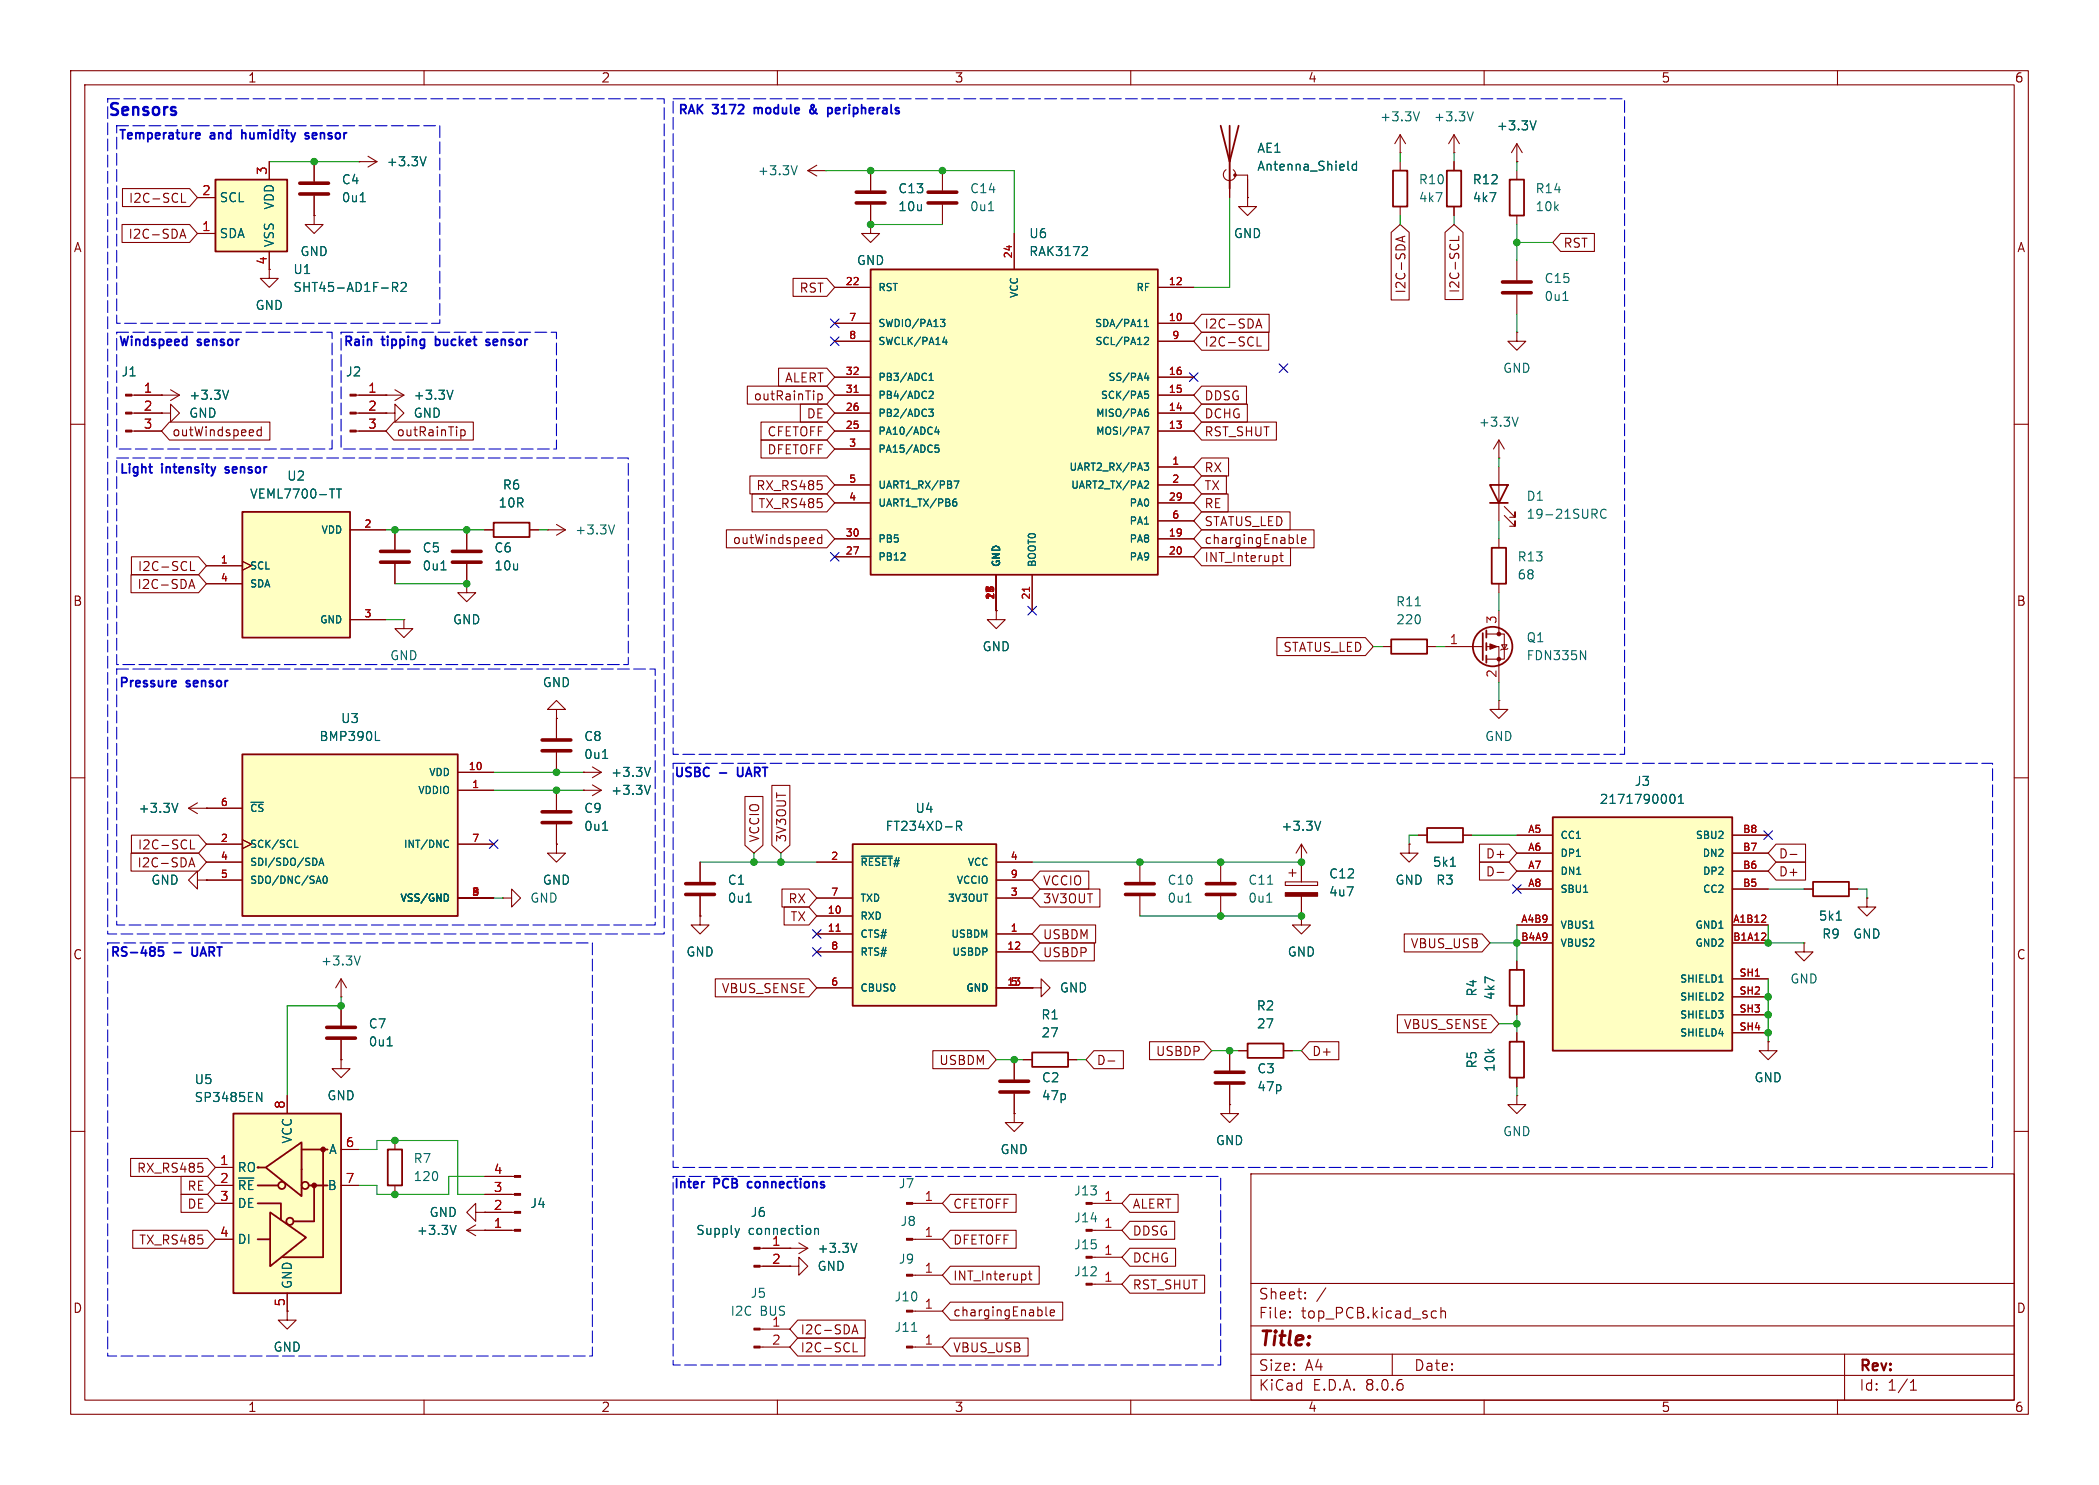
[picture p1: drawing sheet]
<svg xmlns="http://www.w3.org/2000/svg" width="297mm" height="210mm" viewBox="0 0 297 210" stroke-linecap="round" stroke-linejoin="round" font-family="sans-serif">
<g fill="none" stroke="#840000" stroke-width=".15">
<path d="M10 10h277v190h-277zM12 12h273v186h-273zM60 10v2M110 10v2M160 10v2M198.1 19.1v2.5M198.1 19.1l-.7 1.2M198.1 19.1l.8 1.2M205.7 19.1l-.7 1.2M205.7 19.1v2.5M205.7 19.1l.8 1.2M210 10v2"/>
<path d="M260 10v2M174 22.9v5M174.5 24a.85 .85 0 0 1 .1 1.3 .85 .85 0 0 1-1.2 0 .85 .85 0 0 1 .1-1.3M174.8 24.8h1.7v3.1M176.5 27.9v1.3h1.3l-1.3 1.3-1.2-1.3h1.2M176.5 27.9h.1M198.1 21.6h.1M198.1 22.9v1.2M198.1 29.2v1.3M205.7 21.6h.1M205.7 22.9v1.2M205.7 29.2v1.3"/>
<path d="M214.6 24.1v1.3M214.6 30.5v1.3M214.6 36.8v2.8M10 60h2M214.6 47v1.3h1.3l-1.3 1.2-1.2-1.2h1.2M214.6 47h.1M214.6 41.7v2.8M285 60h2M212.1 64.8h.1M212.1 62.2v2.6M212.1 66v7.7M212.1 76.2v1.3"/>
<path d="M212.1 62.2l-.8 1.3M212.1 62.2l.8 1.3M212.9 72.9l1.5 1.5v-.7v.7h-.8M212.9 71.6l1.5 1.6v-.8v.8h-.8M195.6 91.4h1.2M201.9 91.4h1.3M204.5 91.4h5.3M210.3 91.4h1.8v5.1M210.3 89.7h2.6v3.5h-2.6M212.1 99.1v1.2h1.3l-1.3 1.3-1.3-1.3h1.3M212.1 99.1h.1M212.1 82.6v1.2"/>
<path d="M212.1 86.4v3.3M212.5 91.2h.7l-.3 .6zM213.4 91.7l-.2 .1h-.7l-.2 .1M10 110h2M285 110h2M27.9 124.5v-1.3l-1.2 1.3 1.2 1.2v-1.2h1.3M29.2 124.5h.1M48.3 138.4l-.8 1.3M48.3 138.4v2.6M48.3 138.4l.7 1.3M99.1 129.5v1.3h1.2l-1.2 1.3-1.3-1.3h1.3M99.1 129.5h.1"/>
<path d="M10 160h2M48.3 141h.1M48.3 149.9v1.2h1.2l-1.2 1.3-1.3-1.3h1.3M48.3 149.9h.1M48.3 142.2v2.8M48.3 147.1v2.8M285 160h2M55.9 161.3v1.3M55.9 167.6v1.3M177 166h108v32h-108zM40.6 185.4v1.3h1.3l-1.3 1.3-1.2-1.3h1.2M40.6 185.4h.1"/>
<path d="M60 198v2M110 198v2M160 198v2M177 194.5h108M177 191.5h108M177 187.5h108M177 181.5h108M182.5 186.3h.1l-.1 .1M182.5 186.3v.1M182.5 185.5v.1M182.5 185.5h.1l-.1 .1M184.7 183.6v.1"/>
<path d="M184.7 183.6h-.1l.1 .1M184.7 182.8v.1M184.7 182.8h-.1l.1 .1M187.6 182.1l-1.3 2M197 191.5v3M202.8 185.4l.4 .1M203.2 186.3l-.4 .1M203.9 185.5a.37 .37 0 0 1 .6 .1v.8M203.9 184.9v1.5M210 198v2M260 198v2M261 191.5v6.5"/>
<path d="M270.3 196.6h.9M270.3 195.5l.4-.4v1.5"/>
</g>
<g fill="none" stroke="#840000" stroke-width=".25">
<path d="M172.7 17.8l1.3 5.1 1.3-5.1M174 17.8v8.9M197.1 24.1h2v5.1h-2zM204.7 24.1h2.1v5.1h-2.1zM213.6 25.4h2v5.1h-2zM210.8 68.6h2.6l-1.3 2.5zM210.8 71.1h2.6M211.1 77.5h2v5.1h-2zM196.8 90.4h5.1v2.1h-5.1zM209.8 89.5v3.8M210.3 89.2v1M210.3 90.9v1"/>
<path d="M210.3 92.7v1M54.9 162.6h2v5h-2z"/>
<circle cx="211.2" cy="91.4" r="2.79"/>
</g>
<g fill="#840000" stroke="#840000" stroke-width=".15">
<path d="M210.8 91.1l1 .3-1 .4z"/>
<circle cx="212.1" cy="93.2" r=".25"/>
<circle cx="212.1" cy="89.7" r=".25"/>
<circle cx="174.8" cy="24.8" r=".18"/>
</g>
<path d="M200.8 15.8l-.4 1.3M208.5 15.8l-.5 1.3M190.8 24l.1 .1M191.9 22.8v1.3M191.9 23.3l-.3-.1-.3 .3v.3l.2 .2h.4M214.8 59l-.4 1.3M221.2 42.5h.7M227.3 72.1a.51 .51 0 0 0-.7 0 .51 .51 0 0 0-.1 .6 .48 .48 0 0 0 .2 .5 .48 .48 0 0 0 .6 0M200.3 85.7h.7M223.6 92l.8 1.3v-1.3M51 135.2l-.4 1.3M54.8 147.9h.7" fill="none" stroke="#006464" stroke-width=".15"/>
<path d="M212.6 39.9h4.1M212.6 41.4h4.1M46.2 146.8h4.1M46.2 145.3h4.1" fill="none" stroke="#840000" stroke-width=".51"/>
<path d="M33 157.5h15.3v25.4h-15.3z" fill="#ffffc2"/>
<g fill="none" stroke="#840000" stroke-width=".25">
<path d="M33 157.5h15.3v25.4h-15.3zM36.4 170.2h3.4v2.3M36.4 167.6h3M36.4 175.3h1.7M36.6 165.1h-.2h1.1M37.6 165.1l5.1-3.6v7.7zM38.2 171.5l5.1 3.5-5.1 4.1zM42.7 162.6h3.7M43.7 167.6h2.7M44.4 167.6v5.1h-2.9M45.7 162.6v15.2h-5.7"/>
<circle cx="39.9" cy="167.6" r=".51"/>
<circle cx="41" cy="172.7" r=".51"/>
<circle cx="43.2" cy="167.6" r=".51"/>
</g>
<g fill="#840000" stroke="#840000" stroke-width=".25">
<circle cx="44.4" cy="167.6" r=".28"/>
<circle cx="45.7" cy="162.6" r=".28"/>
</g>
<path d="M40.6 154.9v2.6M214.6 154.9v1.3h1.3l-1.3 1.3-1.2-1.3h1.2M214.6 154.9h.1M30.5 165.1h2.5M30.5 167.6h2.5M30.5 170.2h2.5M30.5 175.3h2.5M48.3 167.6h2.5M48.3 162.6h2.5M40.6 182.9v2.5" fill="none" stroke="#840000" stroke-width=".15"/>
<path d="M36.3 154.5l.7 1.3v-1.3" fill="none" stroke="#006464" stroke-width=".15"/>
<path d="M219.7 115.6h25.4v33h-25.4z" fill="#ffffc2"/>
<path d="M201.9 117.1h5.1v2h-5.1zM219.7 115.6h25.4v33h-25.4zM213.6 137.2h2v5h-2zM256.5 124.7h5.1v2h-5.1zM176.5 147.6h5.1v2h-5.1zM213.6 147.3h2v5.1h-2z" fill="none" stroke="#840000" stroke-width=".25"/>
<g fill="none" stroke="#840000" stroke-width=".15">
<path d="M44.4 30.5v1.3h1.3l-1.3 1.2-1.2-1.2h1.2M44.4 30.5h.1M18.6 55.9h6.8M18.6 58.4h4.3M22.9 58.4h1.2v-1.2l1.3 1.2-1.3 1.3v-1.3M22.9 58.4h.1M22.9 55.9h.1M24.1 55.1l1.3 .8M25.4 55.9l-1.3 .7M50.4 55.9h6.7M50.4 58.4h4.2M54.6 55.9h.1"/>
<path d="M54.6 58.4h1.3v-1.2l1.2 1.2-1.2 1.3v-1.3M54.6 58.4h.1M55.9 55.1l1.2 .8M57.1 55.9l-1.2 .7M18.6 61h4.3M50.4 61h4.2M184.1 119.4l-.7 1.3M184.1 119.4v2.5M184.1 119.4l.8 1.3M199.4 119.4v1.3h1.3l-1.3 1.2-1.3-1.2h1.3M199.4 119.4h.1M200.7 118.1h1.2"/>
<path d="M207 118.1h1.3M214.6 118.1h5.1M245.1 118.1h5.1M71.1 127h1.3v-1.3l1.3 1.3-1.3 1.3v-1.3M71.1 127h.1M172.7 121.9v2.8M172.7 126.7v2.8M184.1 129.5v1.3h1.3l-1.3 1.3-1.2-1.3h1.2M184.1 129.5h.1M184.1 121.9h.1M214.6 130.8h5.1M214.6 120.7h5.1"/>
<path d="M214.6 123.2h5.1M214.6 125.7h5.1M214.6 133.4h5.1M214.6 135.9v1.3M245.1 130.8h5.1M245.1 120.7h5.1M245.1 123.2h5.1M245.1 125.7h5.1M245.1 133.4h5.1M245.1 138.4h5.1M255.3 133.4v1.2h1.2l-1.2 1.3-1.3-1.3h1.3M255.3 133.4h.1"/>
<path d="M255.3 125.7h1.2M261.6 125.7h1.3M264.2 127v1.3h1.2l-1.2 1.2-1.3-1.2h1.3M264.2 127h.1M174 156.2v1.3h1.3l-1.3 1.3-1.3-1.3h1.3M174 156.2h.1M174 148.6v2.8M174 153.4v2.8M175.3 148.6h1.2M181.6 148.6h1.3M214.6 142.2v1.3M214.6 146.1v1.2"/>
<path d="M214.6 152.4v1.3M245.1 141h5.1M245.1 143.5h5.1M245.1 146.1h5.1M250.2 147.3v1.3h1.3l-1.3 1.3-1.3-1.3h1.3M250.2 147.3h.1M66 174l1.3 .8M66 174h6.8M67.3 171.5v-1.3l-1.3 1.3 1.3 1.2v-1.2h1.3M67.3 173.2l-1.3 .8M68.6 171.5h.1M68.6 174h.1"/>
<path d="M68.6 166.4h4.2M68.6 168.9h4.2M68.6 171.5h4.2"/>
</g>
<path d="M249.8 129.5l.1 .1-.1 .2-.6 .6h.7M249.8 132l.1 .1-.1 .3-.6 .6h.7" fill="none" stroke="#a90000" stroke-width=".15"/>
<g fill="none" stroke="#006464" stroke-width=".15">
<path d="M32.3 55.2l-.4 1.3M64.1 55.2l-.4 1.3M186.9 116.1l-.5 1.3M236.3 112.6l.3-.3a.69 .69 0 0 1 .3 1.2l-.3 .1-.3-.2M237.5 113.6h.7M237.5 112.7l.4-.4v1.3M179.2 127.6h.8M179.4 125h.7M205.2 122.5h.8M224.1 126.2h.5M243.2 138.9h.6M259.8 130.1h.8"/>
<path d="M64.5 173.3l-.4 1.3"/>
</g>
<g fill="#840000" stroke="#840000" stroke-width=".15">
<path d="M72.8 166.2h.9v.3h-.9z"/>
<path d="M72.8 168.8h.9v.2h-.9z"/>
<path d="M72.8 171.3h.9v.3h-.9z"/>
<path d="M72.8 173.9h.9v.2h-.9z"/>
<path d="M49.5 60.8h.9v.3h-.9z"/>
<path d="M49.5 58.3h.9v.2h-.9z"/>
<path d="M49.5 55.8h.9v.2h-.9z"/>
<path d="M17.8 60.8h.8v.3h-.8z"/>
<path d="M17.8 58.3h.8v.2h-.8z"/>
<path d="M17.8 55.8h.8v.2h-.8z"/>
</g>
<path d="M170.7 126.5h4.1M170.7 125h4.1M172 153.2h4M172 151.6h4" fill="none" stroke="#840000" stroke-width=".51"/>
<path d="M30.5 25.4h10.1v10.2h-10.1z" fill="#ffffc2"/>
<path d="M30.5 25.4h10.1v10.2h-10.1z" fill="none" stroke="#840000" stroke-width=".25"/>
<g fill="none" stroke="#840000" stroke-width=".15">
<path d="M27.9 33h2.6M27.9 27.9h2.6M38.1 35.6v3.8h1.3l-1.3 1.2-1.3-1.2h1.3M38.1 22.9v2.5M44.4 22.9v2.8M44.4 27.7v2.8M66 82.6v1.2h1.3l-1.3 1.3-1.2-1.3h1.2M66 82.6h.1M181.9 124.7h4.5v.5h-4.5zM182.4 123.4h1M182.9 122.9v1.1M184.1 121.9v2.8"/>
<path d="M184.1 126.7v2.8M107.5 179.1h4.3M107.5 176.5h4.3M129.1 175.3h4.2"/>
</g>
<path d="M51 28.5h.7M55.5 40.6h.6l.2-.2-.1-.3-.2-.2h-.5v1.3M55.8 40.6l.5 .6M56.8 40.1l.1-.2h.3l.2 .2 .1 .2-.1 .2-.7 .7h.8M104.6 173.7l-.3 .9M115.3 173.7v.9M115.3 173.8l.1-.1 .4 .1v.8" fill="none" stroke="#006464" stroke-width=".15"/>
<g fill="#840000" stroke="#840000" stroke-width=".15">
<path d="M181.9 126.2h4.5v.5h-4.5z"/>
<path d="M128.3 175.1h.8v.3h-.8z"/>
<path d="M106.7 178.9h.8v.3h-.8z"/>
<path d="M106.7 176.4h.8v.3h-.8z"/>
</g>
<path d="M42.4 27.4h4.1M42.4 25.9h4.1" fill="none" stroke="#840000" stroke-width=".51"/>
<path d="M34.3 72.4h15.2v17.8h-15.2z" fill="#ffffc2"/>
<path d="M34.3 72.4h15.2v17.8h-15.2z" fill="none" stroke="#840000" stroke-width=".25"/>
<g fill="none" stroke="#840000" stroke-width=".15">
<path d="M34.3 79.4l1.3 .6-1.3 .6M49.5 74.9h5.1M77.5 74.9h.1M77.5 74.9h2.5M78.7 74.2l1.3 .7M80 74.9l-1.3 .8M29.2 80h5.1M29.2 82.6h5.1M49.5 87.6h5.1M111.8 176.5h.1M111.8 176.5h2.5M113 175.8l1.3 .7"/>
<path d="M114.3 176.5l-1.3 .8"/>
</g>
<path d="M47.6 69.2h.7M48 69.2v1.2M87 74.2l-.5 1.3M121.2 175.8l-.4 1.3" fill="none" stroke="#006464" stroke-width=".15"/>
<path d="M34.3 106.7h30.5v22.8h-30.5z" fill="#ffffc2"/>
<path d="M69.8 73.9h5.1v2h-5.1zM34.3 106.7h30.5v22.8h-30.5zM146 148.8h5.1v2.1h-5.1z" fill="none" stroke="#840000" stroke-width=".25"/>
<g fill="none" stroke="#840000" stroke-width=".15">
<path d="M50.8 22.9h.1M50.8 22.9h2.5M52.1 22.1l1.2 .8M53.3 22.9l-1.2 .7M214.6 22.9h.1M214.6 20.3l-.7 1.3M214.6 20.3v2.6M214.6 20.3l.8 1.3M55.9 74.9v2.8M55.9 79.8v2.8M66 74.9v2.8M66 79.8v2.8"/>
<path d="M68.6 74.9h1.2M74.9 74.9h1.3M29.2 119.4h5.1M29.2 114.3h5.1M34.3 118.7l1.3 .7-1.3 .6M64.8 111.8h5M64.8 109.2h5M64.8 119.4h5M78.7 119.4v1.3h1.3l-1.3 1.2-1.2-1.2h1.2M78.7 119.4h.1M29.2 121.9h5.1M29.2 124.5h5.1"/>
<path d="M64.8 127h5M99.1 121.9v2.8M99.1 126.7v2.8M146 139.7h1.3v-1.3l1.3 1.3-1.3 1.3v-1.3M146 139.7h.1M161.3 121.9v2.8M161.3 126.7v2.8M143.5 157.5v1.3h1.3l-1.3 1.2-1.3-1.2h1.3M143.5 157.5h.1M143.5 149.9v2.8M143.5 154.7v2.8M144.8 149.9h1.2"/>
<path d="M151.1 149.9h1.3M111.8 179.1h1.2v-1.3l1.3 1.3-1.3 1.2v-1.2M111.8 179.1h.1M129.1 170.2h4.2M154.5 177.8h4.2M154.5 174h4.2M154.5 170.2h4.2M107.5 190.5h4.3M107.5 188h4.3M129.1 185.4h4.2M129.1 190.5h4.2M129.1 180.3h4.2"/>
<path d="M154.5 181.6h4.2"/>
</g>
<g fill="none" stroke="#006464" stroke-width=".15">
<path d="M217.4 17.1l-.5 1.3M60.3 22.2l-.4 1.2M62.4 80.6h.7M35.5 113.5h1.8M41.7 119.8h.5M53.1 104.7h.6M63.2 118.8l.3 .1M63.5 119.7l-.3 .1M45.1 123.9l.3 1M45.1 122.4l.4-1 .3 1M45.2 122.1h.5M45.9 124l.1-.1a.54 .54 0 0 1 .3 .5 .54 .54 0 0 1-.3 .5 .68 .68 0 0 1-.1-.9z"/>
<path d="M63.3 126.5l.2 .4-.2 .5M105.6 127.6h.7M167.8 127.6h.7M129 188.3h.7"/>
</g>
<g fill="#840000" stroke="#840000" stroke-width=".15">
<path d="M153.7 177.7h.8v.2h-.8z"/>
<path d="M153.7 173.9h.8v.2h-.8z"/>
<path d="M153.7 181.5h.8v.2h-.8z"/>
<path d="M128.3 185.3h.8v.2h-.8z"/>
<path d="M106.7 190.4h.8v.2h-.8z"/>
<path d="M106.7 187.8h.8v.3h-.8z"/>
<path d="M128.3 190.4h.8v.2h-.8z"/>
<path d="M128.3 180.2h.8v.3h-.8z"/>
<path d="M128.3 170.1h.8v.2h-.8z"/>
<path d="M153.7 170.1h.8v.2h-.8z"/>
</g>
<path d="M53.8 79.5h4.1M53.8 78h4.1M64 79.5h4.1M64 78h4.1M97 126.5h4.1M97 125h4.1M159.3 126.5h4M159.3 125h4M141.5 154.4h4M141.5 152.9h4" fill="none" stroke="#840000" stroke-width=".51"/>
<path d="M120.6 119.4h20.4v22.8h-20.4z" fill="#ffffc2"/>
<path d="M120.6 119.4h20.4v22.8h-20.4z" fill="none" stroke="#840000" stroke-width=".25"/>
<g fill="none" stroke="#840000" stroke-width=".15">
<path d="M141 86.4v1.2h1.2l-1.2 1.3-1.3-1.3h1.3M141 86.4h.1M78.7 101.6v2.8M78.7 106.4v2.8M78.7 111.8v2.8M78.7 116.6v2.8M82.5 111.8h.1M82.5 109.2h.1M82.5 111.8h2.6M82.5 109.2h2.6M83.8 111l1.3 .8M83.8 108.5l1.3 .7"/>
<path d="M85.1 111.8l-1.3 .7M85.1 109.2l-1.3 .8M115.6 132.1h5M115.6 129.5h5M115.6 134.6h5M115.6 139.7h5M115.6 121.9h5M115.6 127h5M141 132.1h5M141 134.6h5M141 139.7h5M141 121.9h5"/>
<path d="M141 127h5M141 124.5h5"/>
</g>
<path d="M118.3 131.7h.6" fill="none" stroke="#a90000" stroke-width=".15"/>
<path d="M85.3 107.3h.7M85.3 117.4h.7M92 111.1l-.4 1.2M92 108.5l-.4 1.3M135.3 116.8h.7l.1-.2-.1-.3-.2-.2h-.5v1.3M135.6 116.8l.5 .6M121.9 121.1h4.4" fill="none" stroke="#006464" stroke-width=".15"/>
<path d="M76.7 106.2h4.1M76.7 104.6h4.1M76.7 116.3h4.1M76.7 114.8h4.1" fill="none" stroke="#840000" stroke-width=".51"/>
<path d="M123.2 38.1h40.6v43.2h-40.6z" fill="#ffffc2"/>
<path d="M123.2 38.1h40.6v43.2h-40.6z" fill="none" stroke="#840000" stroke-width=".25"/>
<g fill="none" stroke="#840000" stroke-width=".15">
<path d="M17.3 31.7h9.5l1.1 1.3-1.1 1.3h-9.5zM17.3 26.7h9.5l1.1 1.2-1.1 1.3h-9.5zM25.4 33.7l.5-1.3 .4 1.3M25.6 33.3h.6M25.7 27.3v1.3h.6M27.9 33h2.6M27.9 27.9h2.6M38.1 22.9v2.5M38.1 35.6v2.5M44.4 30.5h.1M44.4 22.9v2.8M44.4 27.7v2.8"/>
<path d="M50.8 22.9h.1M112.2 39.4h4.8l1.1 1.2-1.1 1.3h-4.8zM114.3 24.1l1.3 .8M114.3 24.1h2.5M115.6 23.4l-1.3 .7M116.8 24.1h.1M123.2 31.8v1.2h1.3l-1.3 1.3-1.3-1.3h1.3M123.2 31.8h.1M123.2 24.1v2.8M123.2 29v2.8M133.3 24.1v2.8M133.3 29v2.8"/>
<path d="M143.5 33v5.1M174 25.4v2.5M176.5 27.9h.1M176.5 25.4v2.5M196.8 32.9l1.3-1.1 1.3 1.1v9.5h-2.6zM198.4 33.5v.6M198.8 33.4l-1.3 .4 1.3 .4M204.5 32.9l1.2-1.1 1.3 1.1v9.5h-2.5zM205.7 22.9v1.2M205.7 29.2v1.3M206.4 33.4v.6h-1.3M214.6 22.9h.1"/>
<path d="M220.8 33h4.8v2.6h-4.8l-1.1-1.3zM19 58.4h3.9M19 55.9h3.9M22.9 58.4h.1M22.9 55.9h.1M24 59.7h14.2v2.5h-14.2l-1.1-1.2zM50.8 58.4h3.8M50.8 55.9h3.8M54.6 55.9h.1M54.6 58.4h.1M55.7 59.7h11.3v2.5h-11.3l-1.1-1.2zM105.7 54.6h11.3l1.1 1.3-1.1 1.3h-11.3z"/>
<path d="M107.7 59.7h9.3l1.1 1.3-1.1 1.2h-9.3zM110.2 52.1h6.8l1.1 1.2-1.1 1.3h-6.8zM113.2 57.1h3.8l1.1 1.3-1.1 1.3h-3.8zM115.7 55.7v1.3M115.7 55.8l.4-.1 .2 .2v.4l-.1 .2h-.5M118.1 45.7h5.1M118.1 40.6h5.1M118.1 58.4h5.1M118.1 55.9h5.1M118.1 53.3h5.1M118.1 48.3h5.1M163.8 45.7h5.1"/>
<path d="M163.8 40.6h5.1M163.8 58.4h5.1M163.8 55.9h5.1M163.8 53.3h5.1M163.8 48.3h5.1M170 57.1h6.5v2.6h-6.5l-1.1-1.3zM170 54.6h6.4v2.6h-6.4l-1.1-1.3zM170 59.7h10.6v2.5h-10.6l-1.1-1.2zM170 44.4h9.6v2.6h-9.6l-1.1-1.3zM170 47h9.5v2.5h-9.5l-1.1-1.2zM177.7 46.4l.4-1.3 .4 1.3M177.8 46h.6"/>
<path d="M177.9 47.7v1.2h.6M18.6 78.7h9.5l1.1 1.3-1.1 1.3h-9.5zM19 61h3.9M27 79.4v1.3h.6M34.3 79.4l1.3 .6-1.3 .6M37 60.4v1.2M37 60.8h-.4l-.2 .2v.4l.1 .2h.5M49.5 74.9h5.1M50.8 61h3.8M55.9 74.9v2.8M55.9 79.8v2.8M65.2 60.8h.4l.2 .2v.4l-.1 .2h-.5"/>
<path d="M65.2 60.8v1.3M66 74.9v2.8M66 79.8v2.8M68.6 74.9h1.2M74.9 74.9h1.3M102.8 74.9h14.2l1.1 1.3-1.1 1.3h-14.2zM106.1 67.3h10.9l1.1 1.3-1.1 1.3h-10.9zM106.4 69.8h10.6l1.1 1.3-1.1 1.3h-10.6zM107.7 62.2h9.3l1.1 1.3-1.1 1.3h-9.3zM116.3 68.6v.5M116.3 75.6v1.3M116.3 76.1l-.4-.1-.2 .3v.3l.1 .2h.5"/>
<path d="M118.1 61h5.1M118.1 76.2h5.1M118.1 68.6h5.1M118.1 78.7h5.1M118.1 71.1h5.1M118.1 63.5h5.1M163.8 66h5.1M163.8 61h5.1M163.8 76.2h5.1M163.8 68.6h5.1M163.8 78.7h5.1M163.8 71.1h5.1"/>
<path d="M163.8 73.7h5.1M170 64.8h3.8v2.5h-3.8l-1.1-1.3zM170 77.5h12.6v2.5h-12.6l-1.1-1.3zM170 72.4h12.5v2.5h-12.5l-1.1-1.2zM170 69.8h3.8v2.6h-3.8l-1.1-1.3zM170 67.3h3.5v2.6h-3.5l-1.1-1.3zM170 74.9h15.9v2.6h-15.9l-1.1-1.3zM181.1 78.6h.5M181.3 78.1v1.1v.1l.3 .1M183.6 75.6v1.1l.1 .2M184.2 76.4l.6-.1-.1-.2-.4-.1-.1 .2v.6h.5M18.5 81.3h9.6l1.1 1.3-1.1 1.2h-9.6z"/>
<path d="M26.7 83.2l.4-1.2 .5 1.2M26.8 82.9h.6M29.2 80h5.1M29.2 82.6h5.1M49.5 87.6h5.1M57.1 87.6v1.3h1.3l-1.3 1.3-1.2-1.3h1.2M57.1 87.6h.1M66 82.6h.1M141 86.4h.1M141 81.3v5.1M146 81.3v5.1M180.7 90.2h12.5l1.1 1.2-1.1 1.3h-12.5z"/>
<path d="M18.6 118.1h9.5l1.1 1.3-1.1 1.3h-9.5zM26.7 114.3l1.2 .8M26.7 114.3h7.6M27 118.8v1.3h.6M27.9 113.5l-1.2 .8M29.2 114.3h.1M29.2 119.4h5.1M34.3 118.7l1.3 .7-1.3 .6M64.8 111.8h5M64.8 109.2h5M64.8 119.4h5M78.7 100.3h1.3l-1.3-1.2-1.2 1.2h1.2v1.3"/>
<path d="M78.7 101.6h.1M78.7 119.4h.1M78.7 101.6v2.8M78.7 106.4v2.8M78.7 111.8v2.8M78.7 116.6v2.8M82.5 109.2h.1M82.5 111.8h.1M105.4 112.6h2.6v6.9l-1.3 1.2-1.3-1.2zM109.2 111.1h2.6v8.4l-1.3 1.2-1.3-1.2zM199.4 119.4h.1M200.7 118.1h1.2"/>
<path d="M207 118.1h1.3M209.3 119.4h4.2l1.1 1.3-1.1 1.2h-4.2zM214.6 118.1h5.1M245.1 118.1h5.1M251.3 119.4h4.2v2.5h-4.2l-1.1-1.2zM18.5 120.6h9.6l1.1 1.3-1.1 1.3h-9.6zM26.7 122.6l.4-1.3 .5 1.3M26.8 122.2h.6M29.2 124.5h.1M29.2 121.9h5.1M29.2 124.5h5.1M64.8 127h5"/>
<path d="M99.1 129.5h.1M99.1 121.9v2.8M99.1 126.7v2.8M101.2 138.4h13.3l1.1 1.3-1.1 1.3h-13.3zM110.6 125.7h3.9l1.1 1.3-1.1 1.3h-3.9zM110.9 128.3h3.6l1.1 1.2-1.1 1.3h-3.6zM115.6 127h5M115.6 121.9h5M115.6 132.1h5M115.6 129.5h5M115.6 134.6h5M115.6 139.7h5"/>
<path d="M141 127h5M141 121.9h5M141 124.5h5M141 132.1h5M141 134.6h5M141 139.7h5M146 139.7h.1M147.2 130.8h7.8v2.6h-7.8l-1.2-1.3zM147.2 123.2h6.9v2.5h-6.9l-1.2-1.2zM147.2 133.3h7.6v2.6h-7.6l-1.2-1.3zM147.2 125.7h8.4v2.6h-8.4l-1.2-1.3zM184.1 121.9h.1"/>
<path d="M184.1 129.5h.1M184.1 121.9v2.8M184.1 126.7v2.8M198.7 132.1h11l1.1 1.3-1.1 1.2h-11zM209.3 121.9h4.2l1.1 1.3-1.1 1.3h-4.2zM211.8 123.4h1M214.6 125.7h5.1M214.6 135.9v1.3M214.6 130.8h5.1M214.6 120.7h5.1M214.6 123.2h5.1M214.6 133.4h5.1"/>
<path d="M245.1 125.7h5.1M245.1 130.8h5.1M245.1 120.7h5.1M245.1 123.2h5.1M245.1 133.4h5.1M245.1 138.4h5.1M251.3 121.9h4.2v2.6h-4.2l-1.1-1.3zM253.3 120.8h1M255.3 125.7h1.2M261.6 125.7h1.3M264.2 127h.1M40.6 154.9v2.6"/>
<path d="M48.3 149.9h.1M48.3 142.2v2.8M48.3 147.1v2.8M132 148.6h7.9l1.1 1.3-1.1 1.2h-7.9zM143.5 157.5h.1M143.5 149.9v2.8M143.5 154.7v2.8M144.8 149.9h1.2M151.1 149.9h1.3M154.8 148.6h4.2v2.5h-4.2l-1.1-1.2zM156.8 150h.9M162.7 147.3h7.6l1.1 1.3-1.1 1.3h-7.6z"/>
<path d="M174 156.2h.1M174 148.6v2.8M174 153.4v2.8M175.3 148.6h1.2M181.6 148.6h1.3M185.3 147.3h4.1v2.6h-4.1l-1.2-1.3zM197.7 143.5h13.3l1.1 1.3-1.1 1.3h-13.3zM214.6 142.2v1.3M214.6 146.1v1.2M214.6 152.4v1.3M245.1 141h5.1M245.1 143.5h5.1"/>
<path d="M245.1 146.1h5.1M250.2 147.3h.1M18.5 163.8h10.9l1.1 1.3-1.1 1.3h-10.9zM18.8 174h10.6l1.1 1.3-1.1 1.2h-10.6zM25.6 168.9h3.8l1.1 1.3-1.1 1.3h-3.8zM25.6 166.4h3.8l1.1 1.2-1.1 1.3h-3.8zM28.6 165.1v.5M30.5 165.1h2.5M30.5 167.6h2.5M30.5 170.2h2.5M30.5 175.3h2.5M48.3 167.6h2.5"/>
<path d="M48.3 162.6h2.5M68.6 171.5h.1M68.6 174h.1M68.6 174h3.8M68.6 171.5h3.8M68.6 168.9h3.8M68.6 166.4h3.8M107.9 176.5h3.9M107.9 179.1h3.9M111.8 179.1h.1M111.8 176.5h.1M134.5 168.9h9.3v2.6h-9.3l-1.2-1.3z"/>
<path d="M134.5 174h9.3v2.5h-9.3l-1.2-1.2zM134.5 179.1h12.5v2.5h-12.5l-1.2-1.3zM145.7 179.7v1.1l.1 .1 .2 .1M159.9 168.9h6.8v2.6h-6.8l-1.2-1.3zM159.9 172.7h6.3v2.6h-6.3l-1.2-1.3zM159.9 176.5h6.4v2.6h-6.4l-1.2-1.3zM40.6 185.4h.1M40.6 182.9v2.5M112.9 186.7h9.5v2.5h-9.5l-1.1-1.2zM112.9 189.2h9.5v2.6h-9.5l-1.1-1.3zM120.5 188.6l.5-1.2 .4 1.2M120.7 188.3h.6"/>
<path d="M120.7 189.9v1.3h.6M134.5 189.2h11v2.6h-11l-1.2-1.3zM134.5 184.1h15.9v2.6h-15.9l-1.2-1.3zM145.5 180.2h.5M148 184.8v1.1l.2 .2M148.6 185.7l.6-.2v-.2l-.4-.1-.2 .2 .1 .6h.5M159.9 180.3h10.5v2.6h-10.5l-1.2-1.3z"/>
</g>
<g fill="none" stroke="#006464" stroke-width=".15">
<path d="M217.4 17.1l-.5 1.3M51 28.5h.7M60.3 22.2l-.4 1.2M112.8 23.4l-.4 1.3M139.9 29.8h.7M153.6 34.9l.3 .2-.1 .3-.7 .7h.8M190.8 24l.1 .1M191.9 22.8v1.3M191.9 23.3l-.3-.1-.3 .3v.3l.2 .2h.4M32.3 55.2l-.4 1.3M55.5 40.6h.6l.2-.2-.1-.3-.2-.2h-.5v1.3M55.8 40.6l.5 .6"/>
<path d="M56.8 40.1l.1-.2h.3l.2 .2 .1 .2-.1 .2-.7 .7h.8M64.1 55.2l-.4 1.3M131.4 57.9h.6l-.3 .4h.3v.5l-.1 .1-.4-.1M131.5 55.4l.4-.1 .1 .3-.6 .7h.6M131.5 53.8h.5M131.5 53.1l.3-.3v1M133.1 45.2h.6l-.3 .4h.2l.1 .4-.2 .2h-.3M133.6 47.7l-.2 .7h.6M133.9 48v.7M161.9 47.8l.4-.1 .2 .3-.6 .7h.6M161.9 46.2h.6M161.9 45.5l.3-.3v1"/>
<path d="M162 55.8l.3-.1 .2 .2-.1 .4h-.4M162 55.3h.5M162 58.3h.3l.2 .1-.1 .4h-.4M162.2 52.7l-.3 .8h.7M162.4 57.9l-.3 .1M162.4 53.1v.7M47.6 69.2h.7M48 69.2v1.2M132.5 60.4l-.2 .7h.6M132.8 60.7v.7M132.8 62.9h-.5v.5l.1-.1 .4 .1 .1 .1-.1 .4-.1 .1-.4-.1M134.9 71h.3l.2 .1-.1 .4h-.4"/>
<path d="M135 68h.7l-.5 1M135.3 70.6h-.3l-.1 .2M161.9 65.5h.6l-.3 .4 .3 .1v.3l-.2 .2h-.3M161.9 60.4h.7l-.5 1M162.1 68l.3 .1 .1 .2-.6 .7h.6M62.4 80.6h.7M25.2 113.6l-.5 1.3M35.5 113.5h1.8M41.7 119.8h.5M53.1 104.7h.6M63.2 118.8l.3 .1M63.5 119.7l-.3 .1"/>
<path d="M85.3 117.4h.7M85.3 107.3h.7M92 108.5l-.4 1.3M92 111.1l-.4 1.2M135.3 116.8h.7l.1-.2-.1-.3-.2-.2h-.5v1.3M135.6 116.8l.5 .6M186.9 116.1l-.5 1.3M236.3 112.6l.3-.3a.69 .69 0 0 1 .3 1.2l-.3 .1-.3-.2M237.5 113.6h.7M237.5 112.7l.4-.4v1.3M45.1 123.9l.3 1M45.1 122.4l.4-1 .3 1"/>
<path d="M45.2 122.1h.5M45.9 124l.1-.1a.54 .54 0 0 1 .3 .5 .54 .54 0 0 1-.3 .5 .68 .68 0 0 1-.1-.9zM63.3 126.5l.2 .4-.2 .5M105.6 127.6h.7M121.9 121.1h4.4M205.2 122.5h.8M224.1 126.2h.5M243.2 138.9h.6M259.8 130.1h.8M36.3 154.5l.7 1.3v-1.3M54.8 147.9h.7M64.5 173.3l-.4 1.3"/>
<path d="M104.6 173.7l-.3 .9M115.3 173.7v.9M115.3 173.8l.1-.1 .4 .1v.8M121.2 175.8l-.4 1.3"/>
</g>
<path d="M120.8 55.5h.6M145.7 83v.6M118.3 131.7h.6M249.8 129.5l.1 .1-.1 .2-.6 .6h.7M249.8 132l.1 .1-.1 .3-.6 .6h.7" fill="none" stroke="#a90000" stroke-width=".15"/>
<path d="M121.2 28.7h4M121.2 27.2h4M131.3 28.7h4.1M131.3 27.2h4.1" fill="none" stroke="#840000" stroke-width=".51"/>
<g fill="none" stroke="#0000c2" stroke-width=".25">
<path d="M27.9 18.8h.3l.1 .3-.6 .1M28.2 19.6h-.3M43.2 19.6h.5M43.7 18.8h-.3l-.2 .2v.1l.5 .2M115.1 15.2l-.4 .3a.34 .34 0 0 0 0 .5 .34 .34 0 0 0 .4 0M115.1 14.9h-.3a.47 .47 0 0 0 .2 .6l.3 .3M117.3 15.2h.2l.2 .3v.5l-.4 .1M68.8 48.8h.5M69.3 48.1l-.4-.1-.1 .2v.2l.5 .1M24.7 96.3h.1l.1 .3-.6 .1M24.8 97l-.1 .1M23.1 133.9h-.6l-.1 .6 .2-.1 .4 .1 .1 .2v.4l-.2 .1h-.3l-.2-.1"/>
<path d="M99.5 167.1h.2"/>
</g>
<path d="M15.2 14h78.8v118.1h-78.8zM16.5 17.8h45.7v27.9h-45.7zM95.2 14h134.7v92.7h-134.7zM16.5 47h30.5v16.5h-30.5zM48.3 47h30.4v16.5h-30.4zM16.5 64.8h72.4v29.2h-72.4zM16.5 94.6h76.2v36.2h-76.2zM95.2 108h186.7v57.1h-186.7zM15.2 133.4h68.6v58.4h-68.6zM95.2 166.4h77.5v26.6h-77.5z" fill="none" stroke="#0000c2" stroke-width=".15" stroke-dasharray="1.7 .6"/>
<g fill="none" stroke="#009600" stroke-width=".15">
<path d="M38.1 22.9h12.7M116.8 24.1h26.7v8.9M123.2 31.8h10.1M174 27.9v12.7h-5.1M198.1 21.6v1.3M198.1 30.5v1.3M205.7 21.6v1.3M205.7 30.5v1.3M214.6 22.9v1.2M214.6 31.8v5M214.6 34.3h5.1M214.6 44.5v2.5"/>
<path d="M54.6 74.9h14M76.2 74.9h1.3M212.1 64.8v1.2M212.1 73.7v2.5M54.6 87.6h2.5M55.9 82.6h10.1M194.3 91.4h1.3M203.2 91.4h1.3M212.1 83.8v2.6M212.1 96.5v2.6M69.8 109.2h12.7M69.8 111.8h12.7"/>
<path d="M200.7 118.1h-1.3v1.3M208.3 118.1h6.3M69.8 127h1.3M99.1 121.9h16.5M106.7 120.7v1.2M110.5 120.7v1.2M146 121.9h38.1M161.3 129.5h22.8M210.8 133.4h3.8M214.6 130.8v5.1M250.2 130.8v2.6h5.1M250.2 138.4v8.9"/>
<path d="M250.2 125.7h5.1M262.9 125.7h1.3v1.3M48.3 141v1.2h-7.7v12.7M141 149.9h3.8M152.4 149.9h1.3M171.4 148.6h3.9M182.9 148.6h1.2M212.1 144.8h2.5M214.6 143.5v2.6M214.6 153.7v1.2M50.8 162.6h2.5v-1.3h11.5v7.6h3.8M68.6 166.4h-5.1v2.5h-10.2v-1.3h-2.5"/>
</g>
<g fill="none" stroke="#000084" stroke-width=".15">
<path d="M117.5 47.7l1.2 1.2M117.5 45.1l1.2 1.2M118.7 47.7l-1.2 1.2M118.7 45.1l-1.2 1.2M168.3 52.7l1.2 1.2M169.5 52.7l-1.2 1.2M181 51.5l1.2 1.2M182.2 51.5l-1.2 1.2M117.5 78.1l1.2 1.2M118.7 78.1l-1.2 1.2M145.4 85.8l1.3 1.2M146.7 85.8l-1.3 1.2"/>
<path d="M69.2 118.8l1.3 1.2M70.5 118.8l-1.3 1.2M249.6 117.5l1.2 1.2M250.8 117.5l-1.2 1.2M115 131.5l1.2 1.2M115 134l1.2 1.2M116.2 131.5l-1.2 1.2M116.2 134l-1.2 1.2M214 125.1l1.2 1.2M215.2 125.1l-1.2 1.2"/>
</g>
<g fill="#009600" stroke="#009600" stroke-width=".15">
<circle cx="55.9" cy="168.9" r=".46"/>
<circle cx="48.3" cy="142.2" r=".46"/>
<circle cx="55.9" cy="161.3" r=".46"/>
<circle cx="44.4" cy="22.9" r=".46"/>
<circle cx="78.7" cy="109.2" r=".46"/>
<circle cx="110.5" cy="121.9" r=".46"/>
<circle cx="66" cy="82.6" r=".46"/>
<circle cx="66" cy="74.9" r=".46"/>
<circle cx="55.9" cy="74.9" r=".46"/>
<circle cx="123.2" cy="31.8" r=".46"/>
<circle cx="133.3" cy="24.1" r=".46"/>
<circle cx="123.2" cy="24.1" r=".46"/>
<circle cx="78.7" cy="111.8" r=".46"/>
<circle cx="106.7" cy="121.9" r=".46"/>
<circle cx="172.7" cy="129.5" r=".46"/>
<circle cx="184.1" cy="121.9" r=".46"/>
<circle cx="172.7" cy="121.9" r=".46"/>
<circle cx="184.1" cy="129.5" r=".46"/>
<circle cx="143.5" cy="149.9" r=".46"/>
<circle cx="174" cy="148.6" r=".46"/>
<circle cx="161.3" cy="121.9" r=".46"/>
<circle cx="250.2" cy="146.1" r=".46"/>
<circle cx="250.2" cy="143.5" r=".46"/>
<circle cx="250.2" cy="141" r=".46"/>
<circle cx="250.2" cy="133.4" r=".46"/>
<circle cx="214.6" cy="144.8" r=".46"/>
<circle cx="214.6" cy="133.4" r=".46"/>
<circle cx="214.6" cy="34.3" r=".46"/>
</g>
<text font-size="2.8" fill="#840000" x="178" y="190.9">Title:</text>
<text font-size="2.3" fill="#0000c2" x="15.1" y="16.8">Sensors</text>
<g font-size="2.1" fill="#840000">
<text x="178" y="184">Sheet:</text>
<text x="178" y="186.7">File:</text>
<text x="184.1" y="186.7">top_PCB.kicad_sch</text>
<text x="178" y="196.9">KiCad</text>
<text x="178" y="194.1">Size:</text>
<text x="184.7" y="194.1">A4</text>
<text x="185.7" y="196.9">E.D.A.</text>
<text x="193.3" y="196.9">8.0.6</text>
<text x="200" y="194.1">Date:</text>
<text x="263" y="194.3">Rev:</text>
<text x="263" y="196.9">Id:</text>
<text x="267.1" y="196.9">1/1</text>
</g>
<g font-size="1.8" fill="#840000">
<text x="35" y="11.9">1</text>
<text x="85" y="11.9">2</text>
<text x="135" y="11.9">3</text>
<text x="185" y="11.9">4</text>
<text x="235" y="11.9">5</text>
<text x="285" y="11.9">6</text>
<text x="18.1" y="28.9">I2C-SCL</text>
<text x="10.3" y="35.9">A</text>
<text x="18.1" y="34">I2C-SDA</text>
<text x="221.1" y="35.2">RST</text>
<text x="285.3" y="35.9">A</text>
<text x="37.8" y="37.5" transform="rotate(-90 37.8 37.5)">4</text>
<text x="113" y="41.6">RST</text>
<text x="199.1" y="41.6" transform="rotate(-90 199.1 41.6)">I2C-SDA</text>
<text x="206.7" y="41.5" transform="rotate(-90 206.7 41.5)">I2C-SCL</text>
<text x="170.3" y="46.7">I2C-SDA</text>
<text x="170.3" y="49.2">I2C-SCL</text>
<text x="106.6" y="56.8">outRainTip</text>
<text x="111" y="54.3">ALERT</text>
<text x="114.1" y="59.4">DE</text>
<text x="170.3" y="59.4">DCHG</text>
<text x="170.3" y="56.8">DDSG</text>
<text x="24.3" y="61.9">outWindspeed</text>
<text x="56" y="61.9">outRainTip</text>
<text x="108.5" y="64.5">DFETOFF</text>
<text x="108.5" y="61.9">CFETOFF</text>
<text x="170.3" y="61.9">RST_SHUT</text>
<text x="106.9" y="69.5">RX_RS485</text>
<text x="170.3" y="67">RX</text>
<text x="170.3" y="69.5">TX</text>
<text x="103.6" y="77.2">outWindspeed</text>
<text x="107.2" y="72.1">TX_RS485</text>
<text x="170.3" y="74.6">STATUS_LED</text>
<text x="170.3" y="72.1">RE</text>
<text x="170.3" y="77.2">chargingEnable</text>
<text x="19.4" y="83.5">I2C-SDA</text>
<text x="19.4" y="81">I2C-SCL</text>
<text x="170.3" y="79.7">INT_Interupt</text>
<text x="10.3" y="85.9">B</text>
<text x="285.3" y="85.9">B</text>
<text x="181.5" y="92.4">STATUS_LED</text>
<text x="107.6" y="119.2" transform="rotate(-90 107.6 119.2)">VCCIO</text>
<text x="111.4" y="119.2" transform="rotate(-90 111.4 119.2)">3V3OUT</text>
<text x="19.4" y="122.9">I2C-SDA</text>
<text x="19.4" y="120.3">I2C-SCL</text>
<text x="147.5" y="125.4">VCCIO</text>
<text x="210.2" y="124.1">D-</text>
<text x="210.2" y="121.6">D+</text>
<text x="251.6" y="124.1">D+</text>
<text x="251.6" y="121.6">D-</text>
<text x="111.5" y="128">RX</text>
<text x="111.8" y="130.5">TX</text>
<text x="147.5" y="128">3V3OUT</text>
<text x="10.3" y="135.9">C</text>
<text x="147.5" y="133">USBDM</text>
<text x="147.5" y="135.6">USBDP</text>
<text x="199.5" y="134.3">VBUS_USB</text>
<text x="285.3" y="135.9">C</text>
<text x="102" y="140.7">VBUS_SENSE</text>
<text x="163.5" y="149.5">USBDP</text>
<text x="185.6" y="149.5">D+</text>
<text x="198.5" y="145.7">VBUS_SENSE</text>
<text x="132.8" y="150.8">USBDM</text>
<text x="155.1" y="150.8">D-</text>
<text x="19.3" y="166.1">RX_RS485</text>
<text x="26.4" y="171.1">DE</text>
<text x="26.4" y="168.6">RE</text>
<text x="134.8" y="171.1">CFETOFF</text>
<text x="160.2" y="171.1">ALERT</text>
<text x="19.6" y="176.2">TX_RS485</text>
<text x="134.8" y="176.2">DFETOFF</text>
<text x="160.2" y="174.9">DDSG</text>
<text x="160.2" y="178.8">DCHG</text>
<text x="10.3" y="185.9">D</text>
<text x="134.8" y="181.3">INT_Interupt</text>
<text x="160.2" y="182.6">RST_SHUT</text>
<text x="285.3" y="185.9">D</text>
<text x="113.2" y="188.9">I2C-SDA</text>
<text x="113.2" y="191.5">I2C-SCL</text>
<text x="134.8" y="191.5">VBUS_USB</text>
<text x="134.8" y="186.4">chargingEnable</text>
<text x="35" y="199.9">1</text>
<text x="85" y="199.9">2</text>
<text x="135" y="199.9">3</text>
<text x="185" y="199.9">4</text>
<text x="235" y="199.9">5</text>
<text x="285" y="199.9">6</text>
</g>
<g font-size="1.8" fill="#0000c2">
<text x="95.8" y="16.5">RAK</text>
<text x="100.9" y="16.5">3172</text>
<text x="107.2" y="16.5">module</text>
<text x="115.6" y="16.5">&amp;</text>
<text x="118.6" y="16.5">peripherals</text>
<text x="16.6" y="20.1">Temperature</text>
<text x="29.8" y="20.1">and</text>
<text x="34.7" y="20.1">humidity</text>
<text x="44.2" y="20.1">sensor</text>
<text x="16.6" y="49.3">Windspeed</text>
<text x="28" y="49.3">sensor</text>
<text x="48.4" y="49.3">Rain</text>
<text x="54.1" y="49.3">tipping</text>
<text x="62.1" y="49.3">bucket</text>
<text x="69.8" y="49.3">sensor</text>
<text x="16.7" y="67.3">Light</text>
<text x="22.9" y="67.3">intensity</text>
<text x="32.4" y="67.3">sensor</text>
<text x="16.7" y="97.5">Pressure</text>
<text x="26.4" y="97.5">sensor</text>
<text x="95.2" y="110.2">USBC</text>
<text x="101.8" y="110.2">-</text>
<text x="104.8" y="110.2">UART</text>
<text x="15.4" y="135.6">RS-485</text>
<text x="24.6" y="135.6">-</text>
<text x="27.6" y="135.6">UART</text>
<text x="95.2" y="168.4">Inter</text>
<text x="101" y="168.4">PCB</text>
<text x="106.3" y="168.4">connections</text>
</g>
<g font-size="1.8" fill="#006464">
<text x="195.2" y="17.4">+3.3V</text>
<text x="202.8" y="17.4">+3.3V</text>
<text x="54.6" y="23.7">+3.3V</text>
<text x="177.8" y="21.8">AE1</text>
<text x="211.7" y="18.6">+3.3V</text>
<text x="31" y="28.8">SCL</text>
<text x="39" y="29.7" transform="rotate(-90 39 29.7)">VDD</text>
<text x="48.3" y="26.3">C4</text>
<text x="48.3" y="28.8">0u1</text>
<text x="107.1" y="25">+3.3V</text>
<text x="127" y="27.5">C13</text>
<text x="137.2" y="27.5">C14</text>
<text x="177.8" y="24.4">Antenna_Shield</text>
<text x="200.7" y="28.8">4k7</text>
<text x="200.7" y="26.3">R10</text>
<text x="208.3" y="28.8">4k7</text>
<text x="208.3" y="26.3">R12</text>
<text x="217.2" y="27.5">R14</text>
<text x="31" y="33.9">SDA</text>
<text x="39" y="35.1" transform="rotate(-90 39 35.1)">VSS</text>
<text x="127" y="30.1">10u</text>
<text x="137.2" y="30.1">0u1</text>
<text x="145.5" y="33.9">U6</text>
<text x="174.5" y="33.9">GND</text>
<text x="217.2" y="30.1">10k</text>
<text x="41.4" y="39">U1</text>
<text x="41.4" y="41.5">SHT45-AD1F-R2</text>
<text x="42.4" y="36.4">GND</text>
<text x="121.2" y="37.7">GND</text>
<text x="145.5" y="36.4">RAK3172</text>
<text x="218.4" y="40.2">C15</text>
<text x="36.1" y="44">GND</text>
<text x="218.4" y="42.8">0u1</text>
<text x="17.1" y="53.4">J1</text>
<text x="48.8" y="53.4">J2</text>
<text x="212.6" y="52.9">GND</text>
<text x="26.7" y="59.3">GND</text>
<text x="26.7" y="56.7">+3.3V</text>
<text x="58.4" y="59.3">GND</text>
<text x="58.4" y="56.7">+3.3V</text>
<text x="209.1" y="60.6">+3.3V</text>
<text x="35.3" y="70.7">VEML7700-TT</text>
<text x="40.5" y="68.2">U2</text>
<text x="70.4" y="72">10R</text>
<text x="71" y="69.4">R6</text>
<text x="215.9" y="71">D1</text>
<text x="81.3" y="75.8">+3.3V</text>
<text x="215.9" y="73.6">19-21SURC</text>
<text x="59.7" y="78.3">C5</text>
<text x="59.7" y="80.9">0u1</text>
<text x="69.9" y="78.3">C6</text>
<text x="69.9" y="80.9">10u</text>
<text x="214.6" y="79.6">R13</text>
<text x="214.6" y="82.1">68</text>
<text x="64" y="88.5">GND</text>
<text x="197.4" y="86">R11</text>
<text x="197.5" y="88.5">220</text>
<text x="55.1" y="93.6">GND</text>
<text x="138.9" y="92.3">GND</text>
<text x="215.9" y="93.6">FDN335N</text>
<text x="215.9" y="91">Q1</text>
<text x="76.7" y="97.4">GND</text>
<text x="45.1" y="105">BMP390L</text>
<text x="48.2" y="102.5">U3</text>
<text x="82.6" y="105">C8</text>
<text x="82.6" y="107.5">0u1</text>
<text x="210.1" y="105">GND</text>
<text x="86.4" y="112.6">+3.3V</text>
<text x="86.4" y="110.1">+3.3V</text>
<text x="226.3" y="113.9">2171790001</text>
<text x="231.2" y="111.4">J3</text>
<text x="19.5" y="115.2">+3.3V</text>
<text x="82.6" y="115.2">C9</text>
<text x="82.6" y="117.7">0u1</text>
<text x="125.2" y="117.7">FT234XD-R</text>
<text x="129.4" y="115.2">U4</text>
<text x="181.2" y="117.7">+3.3V</text>
<text x="21.3" y="125.3">GND</text>
<text x="76.7" y="125.3">GND</text>
<text x="102.9" y="125.3">C1</text>
<text x="165.1" y="125.3">C10</text>
<text x="176.5" y="125.3">C11</text>
<text x="188" y="124.4">C12</text>
<text x="197.4" y="125.3">GND</text>
<text x="202.6" y="122.8">5k1</text>
<text x="203.1" y="125.3">R3</text>
<text x="74.9" y="127.9">GND</text>
<text x="102.9" y="127.9">0u1</text>
<text x="165.1" y="127.9">0u1</text>
<text x="176.5" y="127.9">0u1</text>
<text x="188" y="127">4u7</text>
<text x="257.3" y="130.4">5k1</text>
<text x="45.3" y="136.8">+3.3V</text>
<text x="97" y="135.5">GND</text>
<text x="182.1" y="135.5">GND</text>
<text x="257.7" y="132.9">R9</text>
<text x="262.1" y="132.9">GND</text>
<text x="149.9" y="140.6">GND</text>
<text x="177.7" y="143.1">R2</text>
<text x="209.1" y="141" transform="rotate(-90 209.1 141)">R4</text>
<text x="211.7" y="141.5" transform="rotate(-90 211.7 141.5)">4k7</text>
<text x="253.2" y="139.3">GND</text>
<text x="52.1" y="145.6">C7</text>
<text x="52.1" y="148.2">0u1</text>
<text x="147.2" y="144.4">R1</text>
<text x="147.3" y="146.9">27</text>
<text x="177.8" y="145.6">27</text>
<text x="27.4" y="153.5">U5</text>
<text x="46.2" y="155.8">GND</text>
<text x="147.3" y="153.3">C2</text>
<text x="147.3" y="155.8">47p</text>
<text x="177.8" y="152">C3</text>
<text x="177.8" y="154.5">47p</text>
<text x="209.1" y="151.2" transform="rotate(-90 209.1 151.2)">R5</text>
<text x="211.7" y="151.7" transform="rotate(-90 211.7 151.7)">10k</text>
<text x="248.2" y="153.3">GND</text>
<text x="27.4" y="156.1">SP3485EN</text>
<text x="41.5" y="161.8" transform="rotate(-90 41.5 161.8)">VCC</text>
<text x="212.6" y="160.9">GND</text>
<text x="33.5" y="166">RO</text>
<text x="46.5" y="163.4">A</text>
<text x="58.4" y="164.7">R7</text>
<text x="58.4" y="167.2">120</text>
<text x="141.5" y="163.4">GND</text>
<text x="172" y="162.2">GND</text>
<text x="33.5" y="168.5">~{RE}</text>
<text x="33.5" y="171">DE</text>
<text x="46.3" y="168.5">B</text>
<text x="60.7" y="172.3">GND</text>
<text x="74.9" y="171">J4</text>
<text x="106.1" y="172.3">J6</text>
<text x="127.1" y="168.2">J7</text>
<text x="127.3" y="173.6">J8</text>
<text x="151.9" y="173.1">J14</text>
<text x="151.9" y="169.3">J13</text>
<text x="33.5" y="176.1">DI</text>
<text x="58.9" y="174.9">+3.3V</text>
<text x="98.4" y="174.9">Supply</text>
<text x="105.9" y="174.9">connection</text>
<text x="115.6" y="179.9">GND</text>
<text x="115.6" y="177.4">+3.3V</text>
<text x="127.1" y="178.9">J9</text>
<text x="151.9" y="176.9">J15</text>
<text x="41.5" y="182.4" transform="rotate(-90 41.5 182.4)">GND</text>
<text x="106.1" y="183.7">J5</text>
<text x="126.5" y="184.3">J10</text>
<text x="151.9" y="180.7">J12</text>
<text x="38.6" y="191.4">GND</text>
<text x="103.3" y="186.3">I2C</text>
<text x="107.5" y="186.3">BUS</text>
<text x="109.1" y="187.7">1</text>
<text x="126.5" y="188.6">J11</text>
</g>
<g font-size="1.8" fill="#a90000">
<text x="28.5" y="27.7">2</text>
<text x="37.8" y="24.8" transform="rotate(-90 37.8 24.8)">3</text>
<text x="28.5" y="32.8">1</text>
<text x="20.2" y="55.6">1</text>
<text x="20.2" y="58.2">2</text>
<text x="52" y="55.6">1</text>
<text x="52" y="58.2">2</text>
<text x="20.2" y="60.7">3</text>
<text x="52" y="60.7">3</text>
<text x="211.8" y="88.3" transform="rotate(-90 211.8 88.3)">3</text>
<text x="205" y="91.2">1</text>
<text x="211.8" y="96" transform="rotate(-90 211.8 96)">2</text>
<text x="40.4" y="156.9" transform="rotate(-90 40.4 156.9)">8</text>
<text x="31" y="164.8">1</text>
<text x="31" y="167.4">2</text>
<text x="48.8" y="162.3">6</text>
<text x="48.8" y="167.4">7</text>
<text x="69.8" y="166.1">4</text>
<text x="31" y="169.9">3</text>
<text x="69.8" y="173.7">1</text>
<text x="69.8" y="171.2">2</text>
<text x="69.8" y="168.7">3</text>
<text x="130.7" y="169.9">1</text>
<text x="156.1" y="173.7">1</text>
<text x="156.1" y="169.9">1</text>
<text x="31" y="175">4</text>
<text x="109.1" y="176.3">1</text>
<text x="109.1" y="178.8">2</text>
<text x="130.7" y="175">1</text>
<text x="156.1" y="177.5">1</text>
<text x="40.4" y="184.9" transform="rotate(-90 40.4 184.9)">5</text>
<text x="130.7" y="185.2">1</text>
<text x="130.7" y="180.1">1</text>
<text x="156.1" y="181.4">1</text>
<text x="109.1" y="190.2">2</text>
<text x="130.7" y="190.2">1</text>
</g>
<g font-size="1.4" fill="#a90000">
<text x="119.6" y="40.4">22</text>
<text x="143.3" y="36.7" transform="rotate(-90 143.3 36.7)">24</text>
<text x="165.3" y="40.4">12</text>
<text x="120" y="45.5">7</text>
<text x="165.3" y="45.5">10</text>
<text x="119.6" y="53.1">32</text>
<text x="120" y="48">8</text>
<text x="165.3" y="53.1">16</text>
<text x="165.8" y="48">9</text>
<text x="119.6" y="58.2">26</text>
<text x="119.6" y="55.6">31</text>
<text x="165.3" y="58.2">14</text>
<text x="165.3" y="55.6">15</text>
<text x="119.6" y="60.7">25</text>
<text x="120" y="63.2">3</text>
<text x="165.3" y="60.7">13</text>
<text x="165.8" y="65.8">1</text>
<text x="120" y="70.9">4</text>
<text x="120" y="68.3">5</text>
<text x="165.3" y="70.9">29</text>
<text x="165.8" y="68.3">2</text>
<text x="51.5" y="74.7">2</text>
<text x="119.6" y="75.9">30</text>
<text x="165.3" y="75.9">19</text>
<text x="165.8" y="73.4">6</text>
<text x="31.1" y="79.8">1</text>
<text x="31.1" y="82.3">4</text>
<text x="119.6" y="78.5">27</text>
<text x="165.3" y="78.5">20</text>
<text x="51.5" y="87.4">3</text>
<text x="140.7" y="84.9" transform="rotate(-90 140.7 84.9)">11</text>
<text x="140.7" y="84.1" transform="rotate(-90 140.7 84.1)">8</text>
<text x="145.8" y="84.9" transform="rotate(-90 145.8 84.9)">21</text>
<text x="66.2" y="109">10</text>
<text x="66.7" y="111.5">1</text>
<text x="31.1" y="119.1">2</text>
<text x="31.1" y="114">6</text>
<text x="66.7" y="119.1">7</text>
<text x="216.1" y="117.9">A5</text>
<text x="246.5" y="117.9">B8</text>
<text x="31.1" y="121.7">4</text>
<text x="31.1" y="124.2">5</text>
<text x="117.5" y="121.7">2</text>
<text x="142.9" y="121.7">4</text>
<text x="142.9" y="124.2">9</text>
<text x="216.1" y="120.4">A6</text>
<text x="216.1" y="122.9">A7</text>
<text x="216.1" y="125.5">A8</text>
<text x="246.5" y="125.5">B5</text>
<text x="246.5" y="122.9">B6</text>
<text x="246.5" y="120.4">B7</text>
<text x="66.7" y="126.7">9</text>
<text x="117" y="129.3">10</text>
<text x="117" y="131.8">11</text>
<text x="117.5" y="126.7">7</text>
<text x="142.9" y="131.8">1</text>
<text x="142.9" y="126.7">3</text>
<text x="215.1" y="130.6">A4B9</text>
<text x="245.1" y="130.6">A1B12</text>
<text x="117.5" y="134.4">8</text>
<text x="142.4" y="134.4">12</text>
<text x="215.1" y="133.1">B4A9</text>
<text x="245.1" y="133.1">B1A12</text>
<text x="117.5" y="139.4">6</text>
<text x="142.4" y="139.4">13</text>
<text x="142.9" y="139.4">5</text>
<text x="246" y="138.2">SH1</text>
<text x="246" y="140.7">SH2</text>
<text x="246" y="143.3">SH3</text>
<text x="246" y="145.8">SH4</text>
</g>
<g font-size="1.4" fill="#006464">
<text x="124.2" y="41.4">RST</text>
<text x="160.7" y="41.4">RF</text>
<text x="124.2" y="46.5">SWDIO/PA13</text>
<text x="144.2" y="42.3" transform="rotate(-90 144.2 42.3)">VCC</text>
<text x="154.8" y="46.5">SDA/PA11</text>
<text x="124.2" y="49">SWCLK/PA14</text>
<text x="154.9" y="49">SCL/PA12</text>
<text x="124.2" y="59.2">PB2/ADC3</text>
<text x="124.2" y="56.6">PB4/ADC2</text>
<text x="124.2" y="54.1">PB3/ADC1</text>
<text x="155" y="59.2">MISO/PA6</text>
<text x="155.6" y="56.6">SCK/PA5</text>
<text x="156.7" y="54.1">SS/PA4</text>
<text x="124.2" y="61.7">PA10/ADC4</text>
<text x="124.2" y="64.2">PA15/ADC5</text>
<text x="155" y="61.7">MOSI/PA7</text>
<text x="124.2" y="71.9">UART1_TX/PB6</text>
<text x="124.2" y="69.3">UART1_RX/PB7</text>
<text x="151.2" y="66.8">UART2_RX/PA3</text>
<text x="151.4" y="69.3">UART2_TX/PA2</text>
<text x="159.7" y="71.9">PA0</text>
<text x="45.4" y="75.7">VDD</text>
<text x="124.2" y="76.9">PB5</text>
<text x="159.7" y="76.9">PA8</text>
<text x="159.7" y="74.4">PA1</text>
<text x="35.3" y="80.7">SCL</text>
<text x="35.3" y="83.3">SDA</text>
<text x="124.2" y="79.5">PB12</text>
<text x="141.7" y="80.3" transform="rotate(-90 141.7 80.3)">GND</text>
<text x="146.8" y="80.3" transform="rotate(-90 146.8 80.3)">BOOT0</text>
<text x="159.7" y="79.5">PA9</text>
<text x="45.2" y="88.4">GND</text>
<text x="59" y="112.5">VDDIO</text>
<text x="60.6" y="110">VDD</text>
<text x="35.3" y="115">~{CS}</text>
<text x="220.7" y="118.8">CC1</text>
<text x="239.8" y="118.8">SBU2</text>
<text x="35.3" y="120.1">SCK/SCL</text>
<text x="35.3" y="122.7">SDI/SDO/SDA</text>
<text x="35.3" y="125.2">SDO/DNC/SA0</text>
<text x="57" y="120.1">INT/DNC</text>
<text x="121.7" y="122.7">~{RESET}#</text>
<text x="135.2" y="125.2">VCCIO</text>
<text x="136.8" y="122.7">VCC</text>
<text x="220.7" y="121.4">DP1</text>
<text x="220.7" y="123.9">DN1</text>
<text x="240.8" y="121.4">DN2</text>
<text x="240.8" y="123.9">DP2</text>
<text x="56.5" y="127.7">VSS/GND</text>
<text x="121.7" y="130.3">RXD</text>
<text x="121.7" y="127.7">TXD</text>
<text x="134" y="127.7">3V3OUT</text>
<text x="220.7" y="131.5">VBUS1</text>
<text x="220.7" y="126.5">SBU1</text>
<text x="239.8" y="131.5">GND1</text>
<text x="240.8" y="126.5">CC2</text>
<text x="121.7" y="132.8">CTS#</text>
<text x="121.7" y="135.4">RTS#</text>
<text x="134.5" y="132.8">USBDM</text>
<text x="134.6" y="135.4">USBDP</text>
<text x="220.7" y="134.1">VBUS2</text>
<text x="239.8" y="134.1">GND2</text>
<text x="121.7" y="140.4">CBUS0</text>
<text x="136.6" y="140.4">GND</text>
<text x="237.6" y="139.2">SHIELD1</text>
<text x="237.6" y="141.7">SHIELD2</text>
<text x="237.6" y="144.2">SHIELD3</text>
<text x="237.6" y="146.8">SHIELD4</text>
</g>
</svg>
